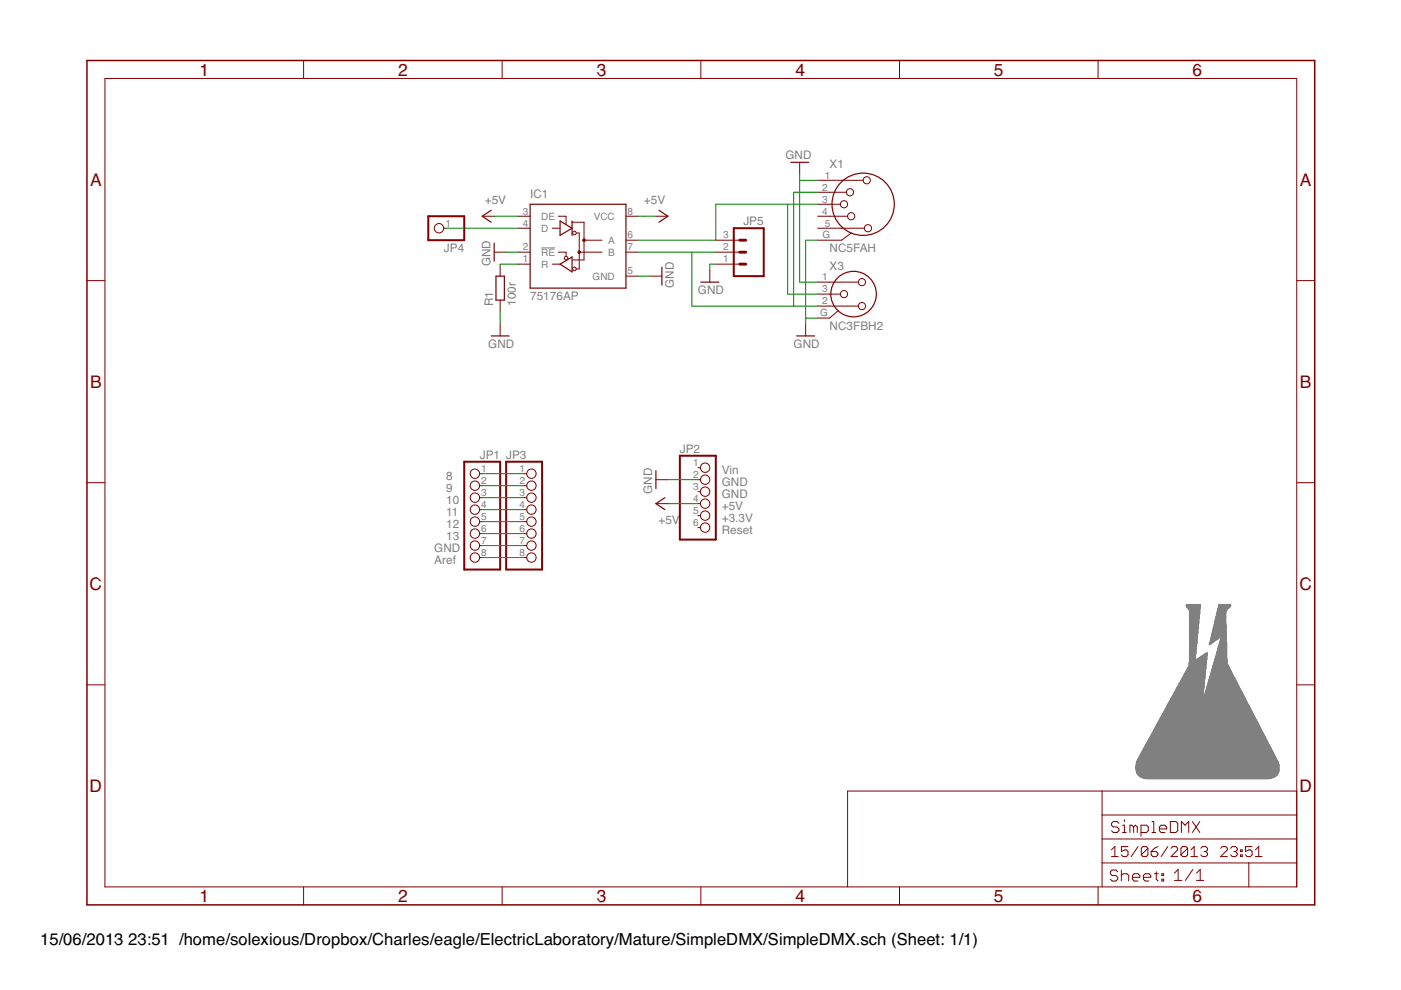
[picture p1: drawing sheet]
<svg xmlns="http://www.w3.org/2000/svg" width="297mm" height="210mm" viewBox="0 0 297 210" stroke-linecap="round" stroke-linejoin="round" font-family="sans-serif">
<g fill="#808080" stroke="#808080" stroke-width=".21">
<path d="M242.9 165.1h26.2z"/>
<path d="M242.4 165h27.2z"/>
<path d="M242.1 164.8l27.8 .1z"/>
<path d="M241.9 164.7l28.3 .1z"/>
<path d="M241.7 164.7h28.6z"/>
<path d="M241.6 164.5l28.9 .1z"/>
<path d="M241.5 164.4l29.1 .1z"/>
<path d="M241.4 164.4h29.3z"/>
<path d="M241.3 164.3h29.5z"/>
<path d="M241.2 164.1l29.7 .1z"/>
<path d="M241.1 164l29.8 .1z"/>
<path d="M241.1 164h29.9z"/>
<path d="M241 163.9h30z"/>
<path d="M241 163.7l30.1 .1z"/>
<path d="M241 163.6l30.1 .1z"/>
<path d="M240.9 163.6h30.2z"/>
<path d="M240.9 163.4l30.3 .1z"/>
<path d="M240.9 163.3l30.3 .1z"/>
<path d="M240.9 163.3h30.3z"/>
<path d="M240.9 163.2h30.3z"/>
<path d="M240.8 163l30.4 .1z"/>
<path d="M240.8 162.9l30.4 .1z"/>
<path d="M240.8 162.9h30.4z"/>
<path d="M240.8 162.8h30.4z"/>
<path d="M240.8 162.6l30.4 .1z"/>
<path d="M240.8 162.6h30.4z"/>
<path d="M240.8 162.5h30.4z"/>
<path d="M240.8 162.3l30.4 .1z"/>
<path d="M240.9 162.2l30.3 .1z"/>
<path d="M240.9 162.2h30.3z"/>
<path d="M240.9 162.1h30.3z"/>
<path d="M240.9 161.9l30.2 .1z"/>
<path d="M240.9 161.8l30.2 .1z"/>
<path d="M240.9 161.8h30.2z"/>
<path d="M240.9 161.6l30.2 .1z"/>
<path d="M241 161.5l30 .1z"/>
<path d="M241 161.5h30z"/>
<path d="M241 161.4h29.9z"/>
<path d="M241.1 161.2l29.8 .1z"/>
<path d="M241.1 161.1l29.7 .1z"/>
<path d="M241.2 161.1h29.5z"/>
<path d="M241.2 161h29.5z"/>
<path d="M241.3 160.8l29.3 .1z"/>
<path d="M241.3 160.8h29.3z"/>
<path d="M241.4 160.7h29.1z"/>
<path d="M241.5 160.5l29 .1z"/>
<path d="M241.5 160.4l28.9 .1z"/>
<path d="M241.6 160.4h28.8z"/>
<path d="M241.6 160.3h28.7z"/>
<path d="M241.7 160.1l28.6 .1z"/>
<path d="M241.7 160l28.5 .1z"/>
<path d="M241.8 160h28.4z"/>
<path d="M241.8 159.9h28.3z"/>
<path d="M241.9 159.7l28.2 .1z"/>
<path d="M241.9 159.7h28.1z"/>
<path d="M242 159.6h28z"/>
<path d="M242.1 159.4l27.8 .1z"/>
<path d="M242.1 159.3l27.8 .1z"/>
<path d="M242.2 159.3h27.6z"/>
<path d="M242.2 159.2h27.6z"/>
<path d="M242.3 159l27.4 .1z"/>
<path d="M242.3 158.9l27.4 .1z"/>
<path d="M242.4 158.9h27.2z"/>
<path d="M242.4 158.7l27.2 .1z"/>
<path d="M242.5 158.6l27 .1z"/>
<path d="M242.5 158.6h27z"/>
<path d="M242.6 158.5h26.8z"/>
<path d="M242.7 158.3l26.7 .1z"/>
<path d="M242.7 158.2l26.6 .1z"/>
<path d="M242.8 158.2h26.4z"/>
<path d="M242.8 158.1h26.4z"/>
<path d="M242.9 157.9l26.2 .1z"/>
<path d="M242.9 157.9h26.2z"/>
<path d="M243 157.8h26z"/>
<path d="M243 157.6l26 .1z"/>
<path d="M243.1 157.5l25.8 .1z"/>
<path d="M243.1 157.5h25.8z"/>
<path d="M243.2 157.4h25.6z"/>
<path d="M243.3 157.2l25.5 .1z"/>
<path d="M243.3 157.1l25.4 .1z"/>
<path d="M243.4 157.1h25.3z"/>
<path d="M243.4 157h25.2z"/>
<path d="M243.5 156.8l25.1 .1z"/>
<path d="M243.5 156.8h25z"/>
<path d="M243.6 156.7h24.9z"/>
<path d="M243.6 156.5l24.8 .1z"/>
<path d="M243.7 156.4l24.7 .1z"/>
<path d="M243.8 156.4h24.5z"/>
<path d="M243.8 156.3h24.5z"/>
<path d="M243.9 156.1l24.3 .1z"/>
<path d="M243.9 156.1h24.3z"/>
<path d="M244 156h24.1z"/>
<path d="M244 155.9h24.1z"/>
<path d="M244.1 155.7l23.9 .1z"/>
<path d="M244.1 155.7h23.9z"/>
<path d="M244.2 155.6h23.7z"/>
<path d="M244.2 155.4l23.7 .1z"/>
<path d="M244.3 155.3l23.5 .1z"/>
<path d="M244.4 155.3h23.3z"/>
<path d="M244.4 155.2h23.3z"/>
<path d="M244.5 155l23.1 .1z"/>
<path d="M244.5 155h23.1z"/>
<path d="M244.6 154.9h22.9z"/>
<path d="M244.6 154.7l22.9 .1z"/>
<path d="M244.7 154.6l22.7 .1z"/>
<path d="M244.7 154.6h22.7z"/>
<path d="M244.8 154.5h22.5z"/>
<path d="M244.8 154.3l22.5 .1z"/>
<path d="M244.9 154.2l22.3 .1z"/>
<path d="M245 154.2h22.2z"/>
<path d="M245 154.1h22.1z"/>
<path d="M245.1 153.9l22 .1z"/>
<path d="M245.1 153.9h21.9z"/>
<path d="M245.2 153.8h21.8z"/>
<path d="M245.2 153.6l21.7 .1z"/>
<path d="M245.3 153.5l21.6 .1z"/>
<path d="M245.3 153.5h21.5z"/>
<path d="M245.4 153.4h21.4z"/>
<path d="M245.4 153.2l21.3 .1z"/>
<path d="M245.5 153.2h21.2z"/>
<path d="M245.6 153.1h21z"/>
<path d="M245.6 153h21z"/>
<path d="M245.7 152.8l20.8 .1z"/>
<path d="M245.7 152.8h20.8z"/>
<path d="M245.8 152.7h20.6z"/>
<path d="M245.8 152.5l20.6 .1z"/>
<path d="M245.9 152.4l20.4 .1z"/>
<path d="M245.9 152.4h20.3z"/>
<path d="M246 152.3h20.2z"/>
<path d="M246 152.1l20.1 .1z"/>
<path d="M246.1 152.1h20z"/>
<path d="M246.2 152h19.8z"/>
<path d="M246.2 151.8l19.8 .1z"/>
<path d="M246.3 151.7l19.6 .1z"/>
<path d="M246.3 151.7h19.6z"/>
<path d="M246.4 151.6h19.4z"/>
<path d="M246.4 151.4l19.4 .1z"/>
<path d="M246.5 151.4h19.2z"/>
<path d="M246.5 151.3h19.2z"/>
<path d="M246.6 151.2h19z"/>
<path d="M246.7 151l18.9 .1z"/>
<path d="M246.7 151h18.8z"/>
<path d="M246.8 150.9h18.7z"/>
<path d="M246.8 150.7l18.6 .1z"/>
<path d="M246.9 150.6l18.5 .1z"/>
<path d="M246.9 150.6h18.4z"/>
<path d="M247 150.5h18.3z"/>
<path d="M247 150.3l18.2 .1z"/>
<path d="M247.1 150.3h18.1z"/>
<path d="M247.1 150.2h18z"/>
<path d="M247.2 150.1h17.9z"/>
<path d="M247.3 149.9l17.7 .1z"/>
<path d="M247.3 149.9h17.7z"/>
<path d="M247.4 149.8h17.5z"/>
<path d="M247.4 149.6l17.5 .1z"/>
<path d="M247.5 149.6h17.3z"/>
<path d="M247.5 149.5h17.3z"/>
<path d="M247.6 149.4h17.1z"/>
<path d="M247.6 149.2l17 .1z"/>
<path d="M247.7 149.2h16.9z"/>
<path d="M247.7 149.1h16.8z"/>
<path d="M247.8 148.9l16.7 .1z"/>
<path d="M247.9 148.8l16.5 .1z"/>
<path d="M247.9 148.8h16.5z"/>
<path d="M248 148.7h16.3z"/>
<path d="M248 148.5l7 .1z"/>
<path d="M255.1 148.5l9.2 .1z"/>
<path d="M248.1 148.5h6.9z"/>
<path d="M255.1 148.5h9.1z"/>
<path d="M248.1 148.4h6.9z"/>
<path d="M255.1 148.4h9.1z"/>
<path d="M248.2 148.3h6.8z"/>
<path d="M255.1 148.3h9z"/>
<path d="M248.2 148.1l6.8 .1z"/>
<path d="M255.2 148.1l8.9 .1z"/>
<path d="M248.3 148.1h6.7z"/>
<path d="M255.2 148.1h8.8z"/>
<path d="M248.3 148h6.7z"/>
<path d="M255.2 148h8.8z"/>
<path d="M248.4 147.8l6.7 .1z"/>
<path d="M255.3 147.8l8.6 .1z"/>
<path d="M248.5 147.7l6.6 .1z"/>
<path d="M255.3 147.7l8.6 .1z"/>
<path d="M248.5 147.7h6.6z"/>
<path d="M255.3 147.7h8.5z"/>
<path d="M248.6 147.6h6.5z"/>
<path d="M255.3 147.6h8.5z"/>
<path d="M248.6 147.4l6.5 .1z"/>
<path d="M255.4 147.4l8.3 .1z"/>
<path d="M248.7 147.4h6.4z"/>
<path d="M255.4 147.4h8.3z"/>
<path d="M248.7 147.3h6.4z"/>
<path d="M255.4 147.3h8.2z"/>
<path d="M248.8 147.2h6.3z"/>
<path d="M255.5 147.2h8.1z"/>
<path d="M248.8 147l6.3 .1z"/>
<path d="M255.5 147l8 .1z"/>
<path d="M248.9 147h6.2z"/>
<path d="M255.5 147h8z"/>
<path d="M248.9 146.9h6.3z"/>
<path d="M255.5 146.9h7.9z"/>
<path d="M249 146.7l6.2 .1z"/>
<path d="M255.6 146.7l7.8 .1z"/>
<path d="M249.1 146.7h6.1z"/>
<path d="M255.6 146.7h7.7z"/>
<path d="M249.1 146.6h6.1z"/>
<path d="M255.6 146.6h7.7z"/>
<path d="M249.2 146.5h6z"/>
<path d="M255.7 146.5h7.5z"/>
<path d="M249.2 146.3l6 .1z"/>
<path d="M255.7 146.3l7.4 .1z"/>
<path d="M249.3 146.3h5.9z"/>
<path d="M255.7 146.3h7.4z"/>
<path d="M249.3 146.2h5.9z"/>
<path d="M255.7 146.2h7.3z"/>
<path d="M249.4 146l5.8 .1z"/>
<path d="M255.8 146l7.2 .1z"/>
<path d="M249.4 145.9l5.8 .1z"/>
<path d="M255.8 145.9l7.1 .1z"/>
<path d="M249.5 145.9h5.8z"/>
<path d="M255.8 145.9h7.1z"/>
<path d="M249.5 145.8h5.8z"/>
<path d="M255.9 145.8h6.9z"/>
<path d="M249.6 145.6l5.7 .1z"/>
<path d="M255.9 145.6l6.9 .1z"/>
<path d="M249.7 145.6h5.6z"/>
<path d="M255.9 145.6h6.8z"/>
<path d="M249.7 145.5h5.6z"/>
<path d="M255.9 145.5h6.8z"/>
<path d="M249.8 145.4h5.5z"/>
<path d="M256 145.4h6.6z"/>
<path d="M249.8 145.2l5.5 .1z"/>
<path d="M256 145.2l6.6 .1z"/>
<path d="M249.9 145.2h5.4z"/>
<path d="M256 145.2h6.5z"/>
<path d="M249.9 145.1h5.4z"/>
<path d="M256.1 145.1h6.4z"/>
<path d="M250 144.9l5.3 .1z"/>
<path d="M256.1 144.9l6.3 .1z"/>
<path d="M250 144.9h5.4z"/>
<path d="M256.1 144.9h6.3z"/>
<path d="M250.1 144.8h5.3z"/>
<path d="M256.1 144.8h6.2z"/>
<path d="M250.2 144.7h5.2z"/>
<path d="M256.2 144.7h6.1z"/>
<path d="M250.2 144.5l5.2 .1z"/>
<path d="M256.2 144.5l6 .1z"/>
<path d="M250.3 144.5h5.1z"/>
<path d="M256.2 144.5h6z"/>
<path d="M250.3 144.4h5.1z"/>
<path d="M256.3 144.4h5.8z"/>
<path d="M250.4 144.3h5z"/>
<path d="M256.3 144.3h5.8z"/>
<path d="M250.4 144.1l5 .1z"/>
<path d="M256.3 144.1l5.7 .1z"/>
<path d="M250.5 144.1h4.9z"/>
<path d="M256.3 144.1h5.7z"/>
<path d="M250.5 144h4.9z"/>
<path d="M256.4 144h5.5z"/>
<path d="M250.6 143.8l4.9 .1z"/>
<path d="M256.4 143.8l5.5 .1z"/>
<path d="M250.6 143.8h4.9z"/>
<path d="M256.4 143.8h5.4z"/>
<path d="M250.7 143.7h4.8z"/>
<path d="M256.5 143.7h5.3z"/>
<path d="M250.8 143.6h4.7z"/>
<path d="M256.5 143.6h5.2z"/>
<path d="M250.8 143.4l4.7 .1z"/>
<path d="M256.5 143.4l5.1 .1z"/>
<path d="M250.9 143.4h4.6z"/>
<path d="M256.5 143.4h5.1z"/>
<path d="M250.9 143.3h4.6z"/>
<path d="M256.6 143.3h4.9z"/>
<path d="M251 143.2h4.5z"/>
<path d="M256.6 143.2h4.9z"/>
<path d="M251 143l4.5 .1z"/>
<path d="M256.6 143l4.8 .1z"/>
<path d="M251.1 143h4.4z"/>
<path d="M256.7 143h4.7z"/>
<path d="M251.1 142.9h4.5z"/>
<path d="M256.7 142.9h4.6z"/>
<path d="M251.2 142.7l4.4 .1z"/>
<path d="M256.7 142.7l4.6 .1z"/>
<path d="M251.2 142.7h4.4z"/>
<path d="M256.7 142.7h4.5z"/>
<path d="M251.3 142.6h4.3z"/>
<path d="M256.8 142.6h4.4z"/>
<path d="M251.4 142.5h4.2z"/>
<path d="M256.8 142.5h4.3z"/>
<path d="M251.4 142.3l4.2 .1z"/>
<path d="M256.8 142.3l4.3 .1z"/>
<path d="M251.5 142.3h4.1z"/>
<path d="M256.9 142.3h4.1z"/>
<path d="M251.5 142.2h4.1z"/>
<path d="M256.9 142.2h4.1z"/>
<path d="M251.6 142l4 .1z"/>
<path d="M256.9 142l4 .1z"/>
<path d="M251.6 142h4z"/>
<path d="M256.9 142h4z"/>
<path d="M251.7 141.9h4z"/>
<path d="M257 141.9h3.8z"/>
<path d="M251.7 141.8h4z"/>
<path d="M257 141.8h3.8z"/>
<path d="M251.8 141.6l3.9 .1z"/>
<path d="M257 141.6l3.7 .1z"/>
<path d="M251.8 141.6h3.9z"/>
<path d="M257.1 141.6h3.6z"/>
<path d="M251.9 141.5h3.8z"/>
<path d="M257.1 141.5h3.5z"/>
<path d="M252 141.4h3.7z"/>
<path d="M257.1 141.4h3.5z"/>
<path d="M252 141.2l3.7 .1z"/>
<path d="M257.1 141.2l3.4 .1z"/>
<path d="M252.1 141.2h3.6z"/>
<path d="M257.2 141.2h3.3z"/>
<path d="M252.1 141.1h3.6z"/>
<path d="M257.2 141.1h3.2z"/>
<path d="M252.1 140.9l3.6 .1z"/>
<path d="M257.2 140.9l3.2 .1z"/>
<path d="M252.1 140.9h3.7z"/>
<path d="M257.3 140.9h3z"/>
<path d="M252.1 140.8h3.7z"/>
<path d="M257.3 140.8h3z"/>
<path d="M252.1 140.7h3.7z"/>
<path d="M257.3 140.7h2.9z"/>
<path d="M252.1 140.5l3.7 .1z"/>
<path d="M257.3 140.5l2.9 .1z"/>
<path d="M252.1 140.5h3.7z"/>
<path d="M257.4 140.5h2.8z"/>
<path d="M252.1 140.4h3.7z"/>
<path d="M257.4 140.4h2.8z"/>
<path d="M252.2 140.3h3.6z"/>
<path d="M257.4 140.3h2.8z"/>
<path d="M252.2 140.2l3.6 .1z"/>
<path d="M257.5 140.2l2.7 .1z"/>
<path d="M252.2 140.1h3.6z"/>
<path d="M257.5 140.1h2.7z"/>
<path d="M252.2 140h3.6z"/>
<path d="M257.5 140h2.7z"/>
<path d="M252.2 139.8l1.2 .1z"/>
<path d="M253.6 139.8l2.3 .1z"/>
<path d="M257.5 139.8l2.7 .1z"/>
<path d="M252.2 139.8h1.2z"/>
<path d="M253.7 139.8h2.2z"/>
<path d="M257.6 139.8h2.6z"/>
<path d="M252.2 139.7h1.3z"/>
<path d="M253.9 139.7h2z"/>
<path d="M257.6 139.7h2.6z"/>
<path d="M252.2 139.6h1.3z"/>
<path d="M254 139.6h1.9z"/>
<path d="M257.6 139.6h2.5z"/>
<path d="M252.2 139.4l1.3 .1z"/>
<path d="M254.2 139.4l1.7 .1z"/>
<path d="M257.7 139.4l2.4 .1z"/>
<path d="M252.2 139.4h1.3z"/>
<path d="M254.3 139.4h1.6z"/>
<path d="M257.7 139.4h2.4z"/>
<path d="M252.2 139.3h1.3z"/>
<path d="M254.5 139.3h1.4z"/>
<path d="M257.7 139.3h2.4z"/>
<path d="M252.2 139.1l1.3 .1z"/>
<path d="M254.6 139.1l1.3 .1z"/>
<path d="M257.7 139.1l2.4 .1z"/>
<path d="M252.2 139.1h1.3z"/>
<path d="M254.8 139.1h1.1z"/>
<path d="M257.8 139.1h2.3z"/>
<path d="M252.2 139h1.3z"/>
<path d="M254.9 139h1z"/>
<path d="M257.8 139h2.3z"/>
<path d="M252.2 138.9h1.3z"/>
<path d="M255.1 138.9h.9z"/>
<path d="M257.8 138.9h2.3z"/>
<path d="M252.2 138.7l1.3 .1z"/>
<path d="M255.2 138.7l.8 .1z"/>
<path d="M257.9 138.7l2.2 .1z"/>
<path d="M252.2 138.7h1.3z"/>
<path d="M255.4 138.7h.6z"/>
<path d="M257.9 138.7h2.2z"/>
<path d="M252.2 138.6h1.4z"/>
<path d="M255.5 138.6h.5z"/>
<path d="M257.9 138.6h2.2z"/>
<path d="M252.2 138.5h1.4z"/>
<path d="M255.7 138.5h.3z"/>
<path d="M257.9 138.5h2.2z"/>
<path d="M252.2 138.4l1.4 .1z"/>
<path d="M255.9 138.4l.1 .1z"/>
<path d="M258 138.4l2.1 .1z"/>
<path d="M252.2 138.3h1.4z"/>
<path d="M258 138.3h2.1z"/>
<path d="M252.2 138.2h1.4z"/>
<path d="M258 138.2h2.1z"/>
<path d="M252.2 138l1.4 .1z"/>
<path d="M258.1 138l2 .1z"/>
<path d="M252.2 138h1.4z"/>
<path d="M258.1 138h2z"/>
<path d="M252.2 137.9h1.4z"/>
<path d="M258.1 137.9h2z"/>
<path d="M252.2 137.8h1.4z"/>
<path d="M258.1 137.8h2z"/>
<path d="M252.2 137.6l1.4 .1z"/>
<path d="M258.2 137.6l1.9 .1z"/>
<path d="M252.2 137.6h1.4z"/>
<path d="M258.2 137.6h1.9z"/>
<path d="M252.2 137.5h1.5z"/>
<path d="M258.2 137.5h1.9z"/>
<path d="M252.2 137.4h1.5z"/>
<path d="M258.3 137.4h1.8z"/>
<path d="M252.2 137.3l1.5 .1z"/>
<path d="M258.3 137.3l1.8 .1z"/>
<path d="M252.2 137.2h1.5z"/>
<path d="M258.3 137.2h1.8z"/>
<path d="M252.2 137.1h1.5z"/>
<path d="M258.3 137.1h1.8z"/>
<path d="M252.2 136.9l1.5 .1z"/>
<path d="M258.4 136.9l1.7 .1z"/>
<path d="M252.2 136.9h1.5z"/>
<path d="M258.4 136.9h1.7z"/>
<path d="M252.2 136.8h1.5z"/>
<path d="M258.4 136.8h1.7z"/>
<path d="M252.2 136.7h1.5z"/>
<path d="M256.4 136.7h.1z"/>
<path d="M258.5 136.7h1.6z"/>
<path d="M252.2 136.5l1.5 .1z"/>
<path d="M256.4 136.5l.3 .1z"/>
<path d="M258.5 136.5l1.6 .1z"/>
<path d="M252.2 136.5h1.6z"/>
<path d="M256.5 136.5h.3z"/>
<path d="M258.5 136.5h1.6z"/>
<path d="M252.2 136.4h1.6z"/>
<path d="M256.5 136.4h.4z"/>
<path d="M258.5 136.4h1.6z"/>
<path d="M252.2 136.2l1.6 .1z"/>
<path d="M256.5 136.2l.6 .1z"/>
<path d="M258.6 136.2l1.5 .1z"/>
<path d="M252.2 136.2h1.6z"/>
<path d="M256.5 136.2h.7z"/>
<path d="M258.6 136.2h1.5z"/>
<path d="M252.2 136.1h1.6z"/>
<path d="M256.6 136.1h.7z"/>
<path d="M258.6 136.1h1.5z"/>
<path d="M252.2 136h1.6z"/>
<path d="M256.6 136h.9z"/>
<path d="M258.7 136h1.3z"/>
<path d="M252.2 135.8l1.6 .1z"/>
<path d="M256.6 135.8l1 .1z"/>
<path d="M258.7 135.8l1.3 .1z"/>
<path d="M252.2 135.8h1.6z"/>
<path d="M256.6 135.8h1.1z"/>
<path d="M258.7 135.8h1.3z"/>
<path d="M252.2 135.7h1.6z"/>
<path d="M256.7 135.7h1.2z"/>
<path d="M258.7 135.7h1.3z"/>
<path d="M252.2 135.6h1.6z"/>
<path d="M256.7 135.6h1.3z"/>
<path d="M258.8 135.6h1.2z"/>
<path d="M252.2 135.5l1.6 .1z"/>
<path d="M256.7 135.5l1.5 .1z"/>
<path d="M258.8 135.5l1.2 .1z"/>
<path d="M252.2 135.4h1.7z"/>
<path d="M256.7 135.4h1.6z"/>
<path d="M258.8 135.4h1.2z"/>
<path d="M252.2 135.3h1.7z"/>
<path d="M256.7 135.3h1.7z"/>
<path d="M258.9 135.3h1.1z"/>
<path d="M252.2 135.1l1.7 .1z"/>
<path d="M256.8 135.1l1.8 .1z"/>
<path d="M258.9 135.1l1.1 .1z"/>
<path d="M252.2 135.1h1.7z"/>
<path d="M256.8 135.1h1.9z"/>
<path d="M258.9 135.1h1.1z"/>
<path d="M252.2 135h1.7z"/>
<path d="M256.8 135h2z"/>
<path d="M258.9 135h1.1z"/>
<path d="M252.2 134.9h1.7z"/>
<path d="M256.8 134.9h3.2z"/>
<path d="M252.2 134.7l1.7 .1z"/>
<path d="M256.9 134.7l3.1 .1z"/>
<path d="M252.2 134.7h1.7z"/>
<path d="M256.9 134.7h3.1z"/>
<path d="M252.2 134.6h1.7z"/>
<path d="M256.9 134.6h3.1z"/>
<path d="M252.2 134.5h1.7z"/>
<path d="M256.9 134.5h3.1z"/>
<path d="M252.2 134.4l1.7 .1z"/>
<path d="M257 134.4l3 .1z"/>
<path d="M252.2 134.3h1.8z"/>
<path d="M257 134.3h3z"/>
<path d="M252.2 134.2h1.8z"/>
<path d="M257 134.2h3z"/>
<path d="M252.2 134l1.8 .1z"/>
<path d="M257 134l3 .1z"/>
<path d="M252.2 134h1.8z"/>
<path d="M257.1 134h2.9z"/>
<path d="M252.2 133.9h1.8z"/>
<path d="M257.1 133.9h2.9z"/>
<path d="M252.2 133.8h1.8z"/>
<path d="M257.1 133.8h2.9z"/>
<path d="M252.2 133.7l1.8 .1z"/>
<path d="M257.1 133.7l2.9 .1z"/>
<path d="M252.2 133.6h1.8z"/>
<path d="M257.1 133.6h2.9z"/>
<path d="M252.2 133.5h1.8z"/>
<path d="M257.2 133.5h2.8z"/>
<path d="M252.2 133.3l1.8 .1z"/>
<path d="M257.2 133.3l2.8 .1z"/>
<path d="M252.2 133.3h1.9z"/>
<path d="M257.2 133.3h2.8z"/>
<path d="M252.2 133.2h1.9z"/>
<path d="M257.2 133.2h2.8z"/>
<path d="M252.2 133.1h1.9z"/>
<path d="M257.3 133.1h2.7z"/>
<path d="M252.2 132.9l1.9 .1z"/>
<path d="M257.3 132.9l2.7 .1z"/>
<path d="M252.2 132.9h1.9z"/>
<path d="M257.3 132.9h2.7z"/>
<path d="M252.2 132.8h1.9z"/>
<path d="M257.3 132.8h2.7z"/>
<path d="M252.2 132.7h1.9z"/>
<path d="M257.4 132.7h2.6z"/>
<path d="M252.2 132.6l1.9 .1z"/>
<path d="M257.4 132.6l2.6 .1z"/>
<path d="M252.2 132.5h1.9z"/>
<path d="M257.4 132.5h2.6z"/>
<path d="M252.2 132.4h1.9z"/>
<path d="M257.4 132.4h2.5z"/>
<path d="M252.2 132.2l1.9 .1z"/>
<path d="M257.5 132.2l2.4 .1z"/>
<path d="M252.2 132.2h2z"/>
<path d="M257.5 132.2h2.4z"/>
<path d="M252.2 132.1h2z"/>
<path d="M257.5 132.1h2.4z"/>
<path d="M252.2 132h2z"/>
<path d="M257.5 132h2.4z"/>
<path d="M252.2 131.8l2 .1z"/>
<path d="M257.5 131.8l2.4 .1z"/>
<path d="M252.2 131.8h2z"/>
<path d="M257.6 131.8h2.3z"/>
<path d="M252.2 131.7h2z"/>
<path d="M257.6 131.7h2.3z"/>
<path d="M252.2 131.6h2z"/>
<path d="M257.6 131.6h2.3z"/>
<path d="M252.2 131.5l2 .1z"/>
<path d="M257.6 131.5l2.3 .1z"/>
<path d="M252.2 131.4h2z"/>
<path d="M257.7 131.4h2.2z"/>
<path d="M252.2 131.3h2z"/>
<path d="M257.7 131.3h2.2z"/>
<path d="M252.2 131.1l2.1 .1z"/>
<path d="M257.7 131.1l2.2 .1z"/>
<path d="M252.2 131.1h2.1z"/>
<path d="M257.7 131.1h2.2z"/>
<path d="M252.2 131h2.1z"/>
<path d="M257.8 131h2.1z"/>
<path d="M252.2 130.9h2.1z"/>
<path d="M257.8 130.9h2.1z"/>
<path d="M252.2 130.8l2.1 .1z"/>
<path d="M257.8 130.8l2.1 .1z"/>
<path d="M252.2 130.7h2.1z"/>
<path d="M257.8 130.7h2.1z"/>
<path d="M252.2 130.6h2.1z"/>
<path d="M257.9 130.6h2z"/>
<path d="M252.2 130.5h2.1z"/>
<path d="M257.9 130.5h2z"/>
<path d="M252.2 130.4l2.1 .1z"/>
<path d="M257.9 130.4l2 .1z"/>
<path d="M252.2 130.3h2.1z"/>
<path d="M257.9 130.3h2z"/>
<path d="M252.2 130.2h2.1z"/>
<path d="M258 130.2h1.9z"/>
<path d="M252.2 130l2.2 .1z"/>
<path d="M258 130l1.9 .1z"/>
<path d="M252.2 130h2.2z"/>
<path d="M258 130h1.9z"/>
<path d="M252.2 129.9h2.2z"/>
<path d="M258 129.9h1.9z"/>
<path d="M252.2 129.8h2.2z"/>
<path d="M258 129.8h1.9z"/>
<path d="M252.2 129.7l2.2 .1z"/>
<path d="M258.1 129.7l1.9 .1z"/>
<path d="M252.2 129.6h2.2z"/>
<path d="M258.1 129.6h1.9z"/>
<path d="M252.2 129.5h2.2z"/>
<path d="M258.1 129.5h1.9z"/>
<path d="M252.1 129.3l2.3 .1z"/>
<path d="M258.1 129.3l2 .1z"/>
<path d="M252.1 129.3h2.3z"/>
<path d="M258.2 129.3h2z"/>
<path d="M252 129.2h2.4z"/>
<path d="M258.2 129.2h2z"/>
<path d="M252 129.1h2.4z"/>
<path d="M258.2 129.1h2.1z"/>
<path d="M251.9 129l2.6 .1z"/>
<path d="M258.2 129l2.2 .1z"/>
<path d="M251.8 128.9h2.7z"/>
<path d="M258.3 128.9h2.3z"/>
<path d="M251.7 128.8h2.8z"/>
<path d="M258.3 128.8h2.4z"/>
<path d="M251.6 128.7h2.9z"/>
<path d="M258.3 128.7h2.5z"/>
<path d="M251.5 128.6l3 .1z"/>
<path d="M258.3 128.6l2.6 .1z"/>
<path d="M251.5 128.5h3z"/>
<path d="M258.4 128.5h2.5z"/>
<path d="M251.5 128.4h3z"/>
<path d="M258.4 128.4h2.6z"/>
<path d="M251.5 128.2l3 .1z"/>
<path d="M258.4 128.2l2.5 .1z"/>
<path d="M251.5 128.2h3z"/>
<path d="M258.4 128.2h2.5z"/>
</g>
<path d="M114.7 52.6h3" fill="none" stroke="#808080" stroke-width=".21"/>
<path d="M90.8 45.8h7.6v5.1h-7.6zM155.6 48.4h6.3v10.1h-6.3zM98.4 97.9h7.6v22.9h-7.6zM107.3 97.9h7.6v22.9h-7.6zM144.1 96.6h7.7v17.8h-7.7z" fill="none" stroke="#800000" stroke-width=".42"/>
<g fill="none" stroke="#800000" stroke-width=".21">
<path d="M22.2 16.6h252.7v171.4h-252.7zM64.4 12.8v3.8M106.5 12.8v3.8M148.6 12.8v3.8M190.7 12.8v3.8M232.8 12.8v3.8M169.5 34.4v2.6M173.4 38.2h9.6M18.4 59.5h3.8M94.1 48.4h.5M102.2 45.8h2.6M104.8 53.5h2.5"/>
<path d="M106 56v2.5M109.9 45.8h2.5M109.9 48.4h2.5M109.9 53.5h2.5M109.9 56h2.5M117.1 48.4h1.5M117.1 56h1.6M118.4 45.8h1.6v1.7M118.4 53.5h1.6v.9M121.3 47.1h2.5v8h-2.4M122.2 49.4h.6v7.6h-.6M122.8 53.5h4.8"/>
<path d="M123.8 50.9h3.8M132.7 45.8h2.6M132.7 50.9h2.6M132.7 53.5h2.6M132.7 58.5h2.6M137.8 58.5h2.5M139.1 45.8h2.5M150.5 57.3v2.5M151.8 50.9h5M151.8 53.5h5M151.8 56h5M173.4 45.8h6.3"/>
<path d="M173.4 48.4h9.9M173.4 43.3h4.8M173.4 40.8h6.1M173.4 59.8h8.6M180.5 49.4l-2.1 1.5h-5M274.9 59.5h3.8M106 63.6v2.6M106 68.7v2.5M170.8 68.7v2.5M173.4 64.9h8.6M173.4 62.4h4.8M177.7 65.9l-1.8 1.5h-2.5"/>
<path d="M148 99.2h.5M18.4 102.3h3.8M101.7 100.4h.5M101.7 103h.5M101.7 105.5h.5M101.7 108.1h.5M101.7 110.6h.5M101.7 113.1h.5M101.7 115.7h.5M101.7 118.2h.5M111.1 100.4h.6M111.1 103h.6"/>
<path d="M111.1 105.5h.6M111.1 108.1h.6M111.1 110.6h.6M111.1 113.1h.6M111.1 115.7h.6M111.1 118.2h.6M139.1 101.7h2.5M139.1 106.8h2.5M148 101.7h.5M148 104.2h.5M148 106.8h.5M148 109.3h.5"/>
<path d="M148 111.9h.5M274.9 102.3h3.8M18.4 145.2h3.8M274.9 145.2h3.8M233.7 167.7v20.3M233.7 177.9h41.2M233.7 172.8h41.2M237.2 174.6l-.4-.4h-.7l-.4 .4v.4l.4 .3h.7l.4 .4v.4l-.4 .4h-.7l-.4-.4M238 176.5h.8M238 175h.4v1.5M238.4 173.8v.4M239.2 179.5h-1.4v1.1l.7-.4h.3l.4 .4v.7l-.4 .3h-.7l-.3-.3"/>
<path d="M240.3 175.3l-.3-.3h-.4v1.5M240.3 175.3v1.2M240.3 175.3l.4-.3 .4 .3v1.2M241.3 179.5l-1.4 2.1M241.9 176.5h1.2l.4-.4v-.8l-.4-.3h-1.2v2.3M243.4 179.9v1.4l-.4 .3h-.7l-.3-.3M243.4 179.9l-.4-.4h-.7l-.3 .4v1.4M243.4 179.9l-1.4 1.4M244.2 174.2h.4v2.3M244.2 176.5h.8M245.5 179.5l-.7 .4-.7 .7M245.8 175.7h1.6v-.4l-.4-.3h-.8l-.4 .3v.8l.4 .4h.8"/>
<path d="M247.6 179.5l-1.4 2.1M248.1 174.2h1.2l.4 .4v1.5l-.4 .4h-1.2zM248.3 179.9l.3-.4h.7l.4 .4v.3l-1.4 1.4h1.4M250.5 176.5v-2.3l.7 .8 .8-.8v2.3M251.8 179.9v1.4l-.4 .3h-.7l-.3-.3M251.8 179.9l-.4-.4h-.7l-.3 .4v1.4M251.8 179.9l-1.4 1.4M252.8 174.2l1.6 2.3M254.4 174.2l-1.6 2.3M254.6 179.9l.4-.4h.7l.3 .4v.3l-.3 .4M258.8 179.9l.4-.4h.7l.3 .4v.3l-1.4 1.4h1.4M260.9 179.9l.4-.4h.7l.3 .4v.3l-.3 .4"/>
<path d="M265.5 179.5h-1.4v1.1l.7-.4h.3l.4 .4v.7l-.4 .3h-.7l-.3-.3M274.9 167.7h-95.2v20.3M64.4 188v3.9M106.5 188v3.9M148.6 188v3.9M190.7 188v3.9M232.8 188v3.9M233.7 183h41.2M235.6 180.2l.8-.7v2.1M235.6 181.6h1.5M237 184.8l-.4-.3h-.8l-.4 .3v.5l.4 .3h.8l.4 .4v.4l-.4 .4h-.8l-.4-.4M237.7 184.5v2.3"/>
<path d="M237.7 185.6l.4-.3h.8l.4 .3v1.2M240.1 186h1.6v-.4l-.4-.3h-.8l-.4 .3v.8l.4 .4h.8M242.4 186h1.6v-.4l-.4-.3h-.8l-.4 .3v.8l.4 .4h.8M244.1 180.6h1l.4 .3v.4l-.4 .3h-.7l-.3-.3zM244.8 185.3h.8M245.2 184.8v1.6l.4 .4M246.3 185.3h.4v.3h-.4zM246.3 186.4h.4v.4h-.4zM249 185.1l.8-.8v2.4M249 186.7h1.6M252.5 181.6h1.4M252.5 180.2l.7-.7v2.1"/>
<path d="M252.9 184.3l-1.6 2.4M253.7 186.7h1.5M253.7 185.1l.8-.8v2.4M255.3 180.6h.4M255.7 180.6l.3 .3v.4l-.3 .3h-.7l-.4-.3M261.6 180.6h.4M262 180.6l.3 .3v.4l-.3 .3h-.7l-.4-.3M263 181.3h.4v.3h-.4zM263 180.2h.4v.4h-.4zM264.8 183v5M266.2 181.6h1.4M266.2 180.2l.7-.7v2.1"/>
<circle cx="183.8" cy="38.2" r=".76"/>
<circle cx="93.1" cy="48.4" r=".99"/>
<circle cx="120" cy="54.7" r=".38"/>
<circle cx="121.8" cy="57" r=".38"/>
<circle cx="121.8" cy="49.4" r=".38"/>
<circle cx="178.9" cy="43.3" r=".76"/>
<circle cx="180.2" cy="40.8" r=".76"/>
<circle cx="180.5" cy="45.8" r=".76"/>
<circle cx="182.8" cy="59.8" r=".76"/>
<circle cx="184" cy="48.4" r=".76"/>
<circle cx="178.9" cy="62.4" r=".76"/>
<circle cx="182.8" cy="64.9" r=".76"/>
<circle cx="149.5" cy="99.2" r=".99"/>
<circle cx="100.7" cy="118.2" r=".99"/>
<circle cx="100.7" cy="110.6" r=".99"/>
<circle cx="100.7" cy="100.4" r=".99"/>
<circle cx="100.7" cy="103" r=".99"/>
<circle cx="100.7" cy="105.5" r=".99"/>
<circle cx="100.7" cy="108.1" r=".99"/>
<circle cx="100.7" cy="113.1" r=".99"/>
<circle cx="100.7" cy="115.7" r=".99"/>
<circle cx="112.7" cy="113.1" r=".99"/>
<circle cx="112.7" cy="115.7" r=".99"/>
<circle cx="112.7" cy="103" r=".99"/>
<circle cx="112.7" cy="105.5" r=".99"/>
<circle cx="112.7" cy="108.1" r=".99"/>
<circle cx="112.7" cy="110.6" r=".99"/>
<circle cx="112.7" cy="118.2" r=".99"/>
<circle cx="112.7" cy="100.4" r=".99"/>
<circle cx="149.5" cy="106.8" r=".99"/>
<circle cx="149.5" cy="111.9" r=".99"/>
<circle cx="149.5" cy="101.7" r=".99"/>
<circle cx="149.5" cy="109.3" r=".99"/>
<circle cx="149.5" cy="104.2" r=".99"/>
</g>
<path d="M18.4 12.8h260.3v179.1h-260.3z" fill="none" stroke="#800000" stroke-width=".32"/>
<g fill="none" stroke="#800000" stroke-width=".25">
<path d="M167.6 34.4h3.8M104.1 44.6l-1.9 1.2 1.9 1.3M104.8 51.6v3.8M105.2 58.5h1.7v5.1h-1.7zM112.4 43.3h20.3v17.8h-20.3zM118.7 46.9l2.6 1.5-2.6 1.5zM118.7 56l2.6-1.5v3.2zM121.3 46.9v3M139.7 44.6l1.9 1.2-1.9 1.3M140.3 56.6v3.9M148.6 59.8h3.8M104.1 71.2h3.8"/>
<path d="M168.9 71.2h3.8M139.1 99.8v3.8M141 105.5l-1.9 1.3 1.9 1.3"/>
<circle cx="183" cy="43.3" r="6.6"/>
<circle cx="181" cy="62.4" r="4.8"/>
</g>
<g fill="#800000" stroke="#800000" stroke-width=".21">
<circle cx="122.8" cy="53.5" r=".28"/>
<circle cx="123.8" cy="50.9" r=".28"/>
</g>
<path d="M156.8 50.9h1.3M156.8 53.5h1.3M156.8 56h1.3" fill="none" stroke="#800000" stroke-width=".61"/>
<g fill="none" stroke="#008000" stroke-width=".21">
<path d="M169.5 38.2h3.9M169.5 37v22.8h3.9M94.6 48.4h15.3M104.8 45.8h5.1M106 56h3.9M107.3 53.5h2.6M135.3 58.5h2.5M135.3 53.5h16.5M135.3 45.8h3.8M146.7 53.5v11.4h26.7M151.8 56h-1.3v1.3M167 43.3v19.1h6.4"/>
<path d="M173.4 43.3h-21.6v7.6h-16.5M173.4 50.9h-2.6v17.8M173.4 40.8h-5.1v24.1M106 66.2v2.5M170.8 67.4h2.6M102.2 100.4h8.9M102.2 103h8.9M102.2 105.5h8.9M102.2 108.1h8.9M102.2 110.6h8.9M102.2 113.1h8.9M102.2 115.7h8.9"/>
<path d="M102.2 118.2h8.9M141.6 101.7h6.4M141.6 106.8h6.4"/>
</g>
<g font-size="3.7" fill="#800000">
<text x="42.3" y="16">1</text>
<text x="84.4" y="16">2</text>
<text x="126.5" y="16">3</text>
<text x="168.6" y="16">4</text>
<text x="210.7" y="16">5</text>
<text x="252.9" y="16">6</text>
<text x="19.1" y="39.4">A</text>
<text x="275.6" y="39.4">A</text>
<text x="19.1" y="82.2">B</text>
<text x="275.6" y="82.2">B</text>
<text x="19" y="125.1">C</text>
<text x="275.5" y="125.1">C</text>
<text x="19" y="167.9">D</text>
<text x="275.5" y="167.9">D</text>
<text x="42.3" y="191.2">1</text>
<text x="84.4" y="191.2">2</text>
<text x="126.5" y="191.2">3</text>
<text x="168.6" y="191.2">4</text>
<text x="210.7" y="191.2">5</text>
<text x="252.9" y="191.2">6</text>
</g>
<g font-size="3.5">
<text x="8.5" y="200.4">15/06/2013</text>
<text x="27.2" y="200.4">23:51 /home/solexious/Dropbox/Charles/eagle/ElectricLaboratory/Mature/SimpleDMX/SimpleDMX.sch (Sheet: 1/1)</text>
</g>
<g font-size="2.5" fill="#808080">
<text x="166.5" y="33.7">GND</text>
<text x="175.9" y="35.7">X1</text>
<text x="102.8" y="43.3">+5V</text>
<text x="112.4" y="42">IC1</text>
<text x="136.5" y="43.3">+5V</text>
<text x="157.6" y="47.6">JP5</text>
<text x="94.1" y="53.3">JP4</text>
<text x="175.9" y="53.5">NC5FAH</text>
<text x="104" y="56.5" transform="rotate(-90 104 56.5)">GND</text>
<text x="175.9" y="57.3">X3</text>
<text x="104.6" y="64.9" transform="rotate(-90 104.6 64.9)">R1</text>
<text x="109.4" y="64.9" transform="rotate(-90 109.4 64.9)">100r</text>
<text x="112.4" y="63.6">75176AP</text>
<text x="142.9" y="61.1" transform="rotate(-90 142.9 61.1)">GND</text>
<text x="148" y="62.3">GND</text>
<text x="175.9" y="70">NC3FBH2</text>
<text x="103.5" y="73.8">GND</text>
<text x="168.3" y="73.8">GND</text>
<text x="144.1" y="96">JP2</text>
<text x="94.6" y="101.7">8</text>
<text x="101.7" y="97.3">JP1 JP3</text>
<text x="153" y="100.4">Vin</text>
<text x="94.6" y="104.2">9</text>
<text x="94.6" y="106.8">10</text>
<text x="138.3" y="104.7" transform="rotate(-90 138.3 104.7)">GND</text>
<text x="153" y="103">GND</text>
<text x="153" y="105.5">GND</text>
<text x="94.6" y="109.3">11</text>
<text x="94.6" y="111.9">12</text>
<text x="139.6" y="111.1">+5V</text>
<text x="153" y="108.1">+5V</text>
<text x="153" y="110.6">+3.3V</text>
<text x="153" y="113.1">Reset</text>
<text x="92.1" y="116.9">GND</text>
<text x="92.1" y="119.5">Aref</text>
<text x="94.6" y="114.4">13</text>
</g>
<g font-size="2.1" fill="#808080">
<text x="174.3" y="40.4">2</text>
<text x="174.9" y="37.9">1</text>
<text x="110.9" y="45.5">3</text>
<text x="114.7" y="46.6">DE</text>
<text x="125.9" y="46.6">VCC</text>
<text x="133.1" y="45.5">8</text>
<text x="174.3" y="42.9">3</text>
<text x="174.3" y="45.5">4</text>
<text x="94.4" y="48">1</text>
<text x="110.9" y="53.1">2</text>
<text x="110.9" y="48">4</text>
<text x="114.7" y="49.1">D</text>
<text x="129" y="51.7">A</text>
<text x="133.1" y="50.6">6</text>
<text x="133.1" y="53.1">7</text>
<text x="153.3" y="53.1">2</text>
<text x="153.3" y="50.6">3</text>
<text x="174.4" y="50.6">G</text>
<text x="174.9" y="48">5</text>
<text x="110.9" y="55.6">1</text>
<text x="114.7" y="56.8">R</text>
<text x="114.7" y="54.2">RE</text>
<text x="125.6" y="59.3">GND</text>
<text x="129" y="54.2">B</text>
<text x="133.1" y="58.2">5</text>
<text x="153.3" y="55.6">1</text>
<text x="174.3" y="59.5">1</text>
<text x="174.3" y="64.5">2</text>
<text x="174.3" y="62">3</text>
<text x="173.9" y="67.1">G</text>
<text x="102" y="100.1">1</text>
<text x="110.1" y="100.1">1</text>
<text x="147" y="98.8">1</text>
<text x="147" y="101.4">2</text>
<text x="102" y="102.6">2</text>
<text x="102" y="105.2">3</text>
<text x="102" y="107.7">4</text>
<text x="110.1" y="102.6">2</text>
<text x="110.1" y="105.2">3</text>
<text x="110.1" y="107.7">4</text>
<text x="147" y="103.9">3</text>
<text x="147" y="106.4">4</text>
<text x="102" y="110.2">5</text>
<text x="102" y="112.8">6</text>
<text x="110.1" y="110.2">5</text>
<text x="110.1" y="112.8">6</text>
<text x="147" y="109">5</text>
<text x="147" y="111.5">6</text>
<text x="102" y="115.3">7</text>
<text x="102" y="117.9">8</text>
<text x="110.1" y="115.3">7</text>
<text x="110.1" y="117.9">8</text>
</g>
</svg>
